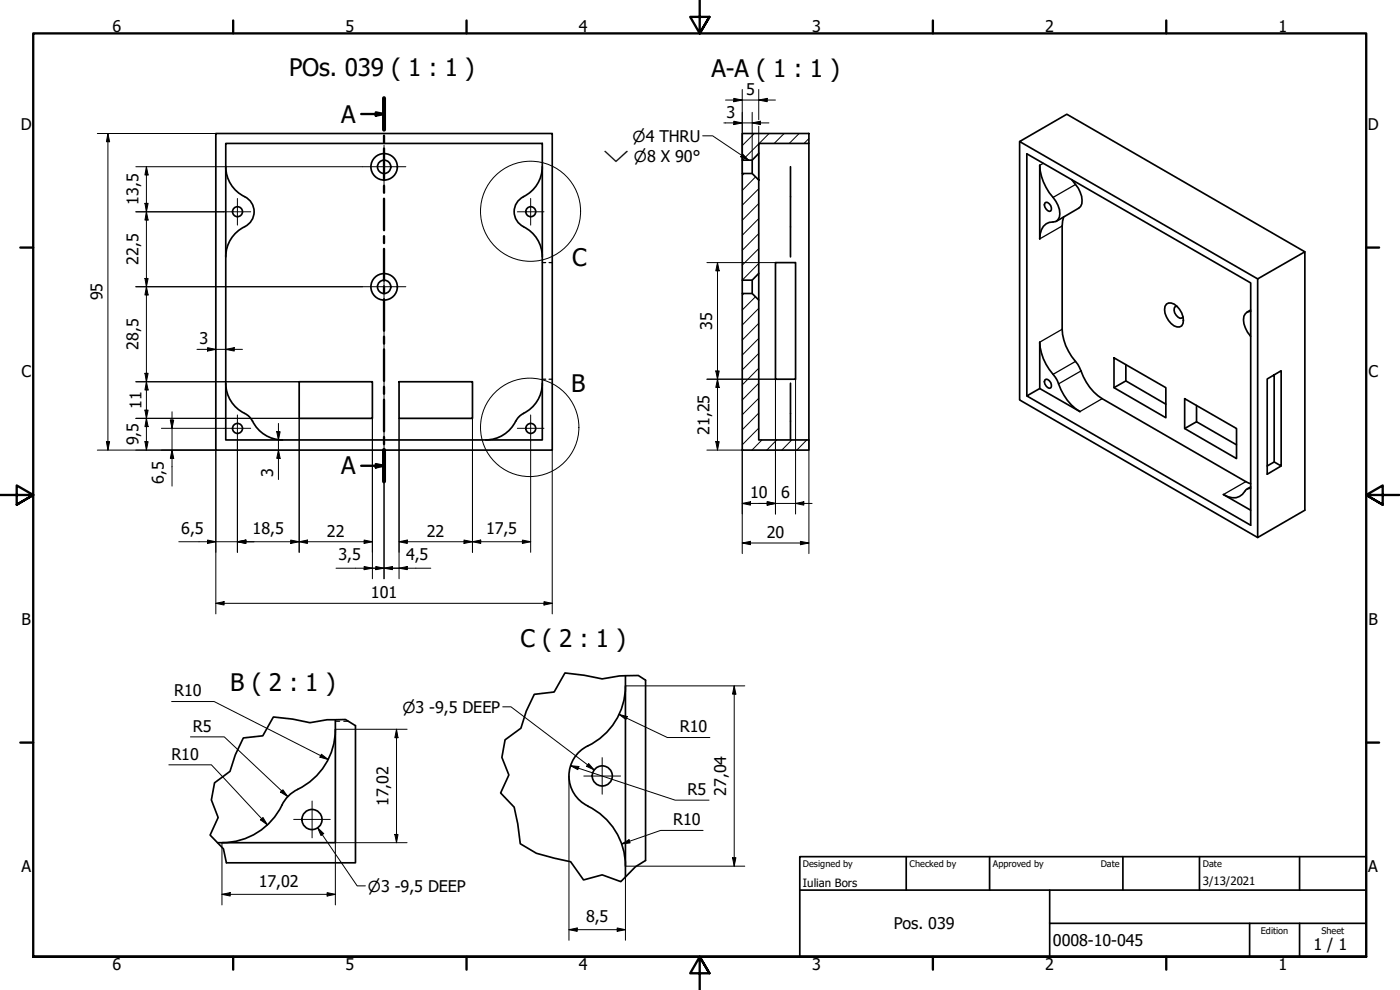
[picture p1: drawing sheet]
<svg xmlns="http://www.w3.org/2000/svg" width="420mm" height="297mm" viewBox="0 0 420 297" stroke-linecap="round" stroke-linejoin="round" font-family="sans-serif">
<!-- layer: Hatch (ISO) -->
<g fill="none" stroke="#000" stroke-width=".3">
<path d="M223.3 52.1l-.5 .5M226.4 40.1l-3.6 3.6M226.8 53.1l-4 4M227.7 56.6l-4.9 5M227.7 43.2l-4.9 4.9M230.8 40.1l-3 2.9M235.3 40.1l-3 2.9M239.8 40.1l-2.9 2.9M242.8 41.6l-1.5 1.4M227.7 79l-4.9 5.1M227.7 74.6l-4.9 5M227.7 70.1l-4.9 5"/>
<path d="M227.7 65.6l-4.9 5M227.7 61.1l-4.9 5M223.3 88.1l-.5 .5M226.8 89l-4 4M227.7 97l-4.9 5M227.7 92.5l-4.9 5M227.7 119.5l-4.9 4.9M227.7 115l-4.9 5M227.7 110.5l-4.9 5M227.7 106l-4.9 5M227.7 101.5l-4.9 5M227.7 128.4l-4.9 5.1"/>
<path d="M227.7 123.9l-4.9 5.1M228.7 132l-3 3.1M233.1 132l-3 3.1M237.6 132l-3 3.1M242.1 132l-3 3.1"/>
</g>
<!-- layer: Hidden (ISO) -->
<path d="M162.8 78.8h1M164.8 78.8h.9M162.8 113.8h1M164.8 113.8h.9M100.6 216.4h1.3M103.2 216.4h1.3" fill="none" stroke="#000" stroke-width=".38"/>
<!-- layer: Visible (ISO) -->
<g fill="none" stroke="#000" stroke-width=".51">
<path d="M64.8 40.1h100.9v95h-100.9zM67.8 43h95v89h-95zM67.8 50a10 10 0 0 0 5.6 9M73.4 59a5 5 0 0 1 2.9 4.5 5 5 0 0 1-2.9 4.5M157.1 59a5 5 0 0 0-2.8 4.5 5 5 0 0 0 2.8 4.5M162.8 50a10 10 0 0 1-5.7 9M222.8 40.1h20v2.9h-15.1v3l-2 2.1h-2.9zM222.8 48.1v4M225.7 48.1v4M227.7 46v8l-2-1.9h-2.9v32h2.9l2-2.1v-28M237.2 50v27.1M242.8 43v89"/>
<path d="M306 42.5l14.2-8.2 71.4 41.3-14.2 8.1zM306 42.5v77.5l71.4 41.3M312 49.6a15.6 15.6 0 0 0 4 9.6 5.9 5.9 0 0 1 1.5 6.8l-.6 .5a4.2 4.2 0 0 0-4.4 2.4l-.5 2.8zM321.6 53.9a10 10 0 0 1 3.1 6.2v1l-.4 .9-.6 .5-6.7 3.9M73.4 68a10 10 0 0 0-5.6 9M157.1 68a10 10 0 0 1 5.7 9M232.7 78.8h6.1v35h-6.1zM313.6 60.9l.3-.2a1.83 1.83 0 0 1 1.4 2.6 1.65 1.65 0 0 1-1.9-1.8zM319.2 65.1l-.4 2.7v31a16.4 16.4 0 0 0 4.7 10.5l.5 1a17.7 17.7 0 0 0 6.8 9.3l43.1 24.9 1.4 .6M391.6 75.6v77.5l-14.2 8.2v-77.6M222.8 88.1h2.9l2 1.9v42h15.1v3.1h-20zM222.8 84.1v4"/>
<path d="M225.7 84.1v4M227.7 82v8M350.1 91.2a2.4 2.4 0 0 1 3.2 .7 4.9 4.9 0 0 1 1.3 5.9 2.4 2.4 0 0 1-3.1-.7 5.9 5.9 0 0 1-1.9-5.2zM353.2 91.9l-.5 .1a2.33 2.33 0 0 0 2 3.4l.3-.3M375.3 93.4a2.13 2.13 0 0 0-2.1 2.5 8 8 0 0 0 2.1 5M375.3 93l-1 .6M67.8 115a10.6 10.6 0 0 0 6.6 9.6l.4 .4a17.7 17.7 0 0 0 5.1 5.7l2.8 1.1 2.1 .2M89.8 114.5h22v11h-22zM119.8 114.5h22v11h-22zM162.8 115a10.3 10.3 0 0 1-6.2 9.3l-.8 .7a17.7 17.7 0 0 1-5.1 5.7l-2.9 1.1-2 .2M237.2 115v17M312 102.7a16.4 16.4 0 0 0 4.7 10.5l.6 1a16.8 16.8 0 0 0 6.8 9.3l-12.1-6.9z"/>
<path d="M312 116.6l-3.8 2.2 67.1 38.8v-72.7l-67.1-38.7v72.6M313.6 114l.3-.2a1.83 1.83 0 0 1 1.4 2.6 1.65 1.65 0 0 1-1.9-1.9zM334.3 107.4l15.6 8.9v9l-15.6-9zM334.3 116.3l3.6-2 12 7M337.9 109.4v4.9M355.5 119.6l15.6 9v9l-15.6-9zM382.4 112.4v26.2l2.1 1.2v-28.6l-4.2 2.5v28.6l4.2-2.5M355.5 128.6l3.6-2.1 12 7M359.1 121.7v4.8M382.4 138.6l-2.1 1.2M375.3 146.5a1.89 1.89 0 0 0-1.7 .9 3.9 3.9 0 0 1-5.1 1.6l-1.3-.6 8.1 4.7M375.3 146.1l-1 .6"/>
<path d="M100.6 215.9v36.9h-35.3M100.6 218.8a20 20 0 0 1-11.3 18M106.7 217.7v41.2h-38.8M187.7 202.7v60.4M187.7 205.8a20.2 20.2 0 0 1-12.2 18.5 10 10 0 0 0 .9 17.5M193.7 204.1v54.1M89.3 236.9a10 10 0 0 0-4.7 4.7M84.6 241.5a20 20 0 0 1-18 11.3M176.4 241.9a20 20 0 0 1 11.3 18"/>
<circle cx="115.3" cy="50.1" r="4"/>
<circle cx="115.3" cy="50.1" r="2"/>
<circle cx="71.3" cy="63.5" r="1.49"/>
<circle cx="159.3" cy="63.5" r="1.49"/>
<circle cx="115.3" cy="86.1" r="4"/>
<circle cx="115.3" cy="86.1" r="2"/>
<circle cx="71.3" cy="128.5" r="1.49"/>
<circle cx="159.3" cy="128.5" r="1.49"/>
<circle cx="180.8" cy="232.8" r="3"/>
<circle cx="93.6" cy="245.9" r="3"/>
</g>
<!-- layer: Visible Narrow (ISO) -->
<path d="M313.1 49l-1.1 .6M322.8 55.4l-6.8 3.8M318.8 67.8l-6.8 3.9M318.8 98.8l-6.8 3.9M375.3 93.3l-.1 .1M322.8 108.4l-6.8 3.9M324.4 111.3l-6.7 3.9M330.8 119.6l-6.7 3.9M373.9 144.5l-6.7 3.9M375.3 146.4l-.1 .1" fill="none" stroke="#000" stroke-width=".38"/>
<!-- layer: Break Line (ISO) -->
<path d="M106.7 217.7l-3-1.8h-5.5l-5.2 .9-5.2-1-5.8-.7-3.1 5.7-5.9 .6-2.4 5.1-1.6 4.9-4.6 3.5-1 5.1 2.1 5.3-2.4 5.3 4 4.1 .8 4.2M193.7 204.1l-2.1-1.4-5.7 .1-5.2 .9-5.3-1.1-5.9-.7-3.2 5.7-6 .7-2.4 5.1-1.6 5.1-4.7 3.5-1 5.3 2.1 5.2-2.5 5.4 4.1 4.3 1.1 5 .7 6 4.9 2.8 10.3 2.6 3.8 5.4 5.6-1.5 5.6 2 4.4-4.4 3-1.9" fill="none" stroke="#000" stroke-width=".51"/>
<!-- layer: Section Line (ISO) -->
<g fill="none" stroke="#000" stroke-width=".7">
<path d="M108.4 34.2h6.9M112.8 33.7l2.5 .5-2.5 .5zM115.3 29.4v9.5M115.3 40.7v2.1M115.3 44.6v9.4M115.3 55.7v2.1M115.3 59.6v9.5M115.3 70.9v2M115.3 74.7v9.5M115.3 85.9v2.1M115.3 89.8v9.4M115.3 101v2.1"/>
<path d="M115.3 104.8v9.5M115.3 116.1v2.1M115.3 119.9v9.5M108.4 139.7h6.9M112.8 139.2l2.5 .5-2.5 .6zM115.3 131.1v2.2M115.3 135v9.4"/>
</g>
<path d="M115.3 29.4v9.5M115.3 135v9.4" fill="none" stroke="#000" stroke-width="1.2"/>
<g fill="#000">
<path d="M112.8 33.7l2.5 .5-2.5 .5z" fill-rule="evenodd"/>
<path d="M112.8 139.2l2.5 .5-2.5 .6z" fill-rule="evenodd"/>
</g>
<!-- layer: Detail Boundary (ISO) -->
<g fill="none" stroke="#000" stroke-width=".3">
<circle cx="159.2" cy="63.4" r="15"/>
<circle cx="159" cy="128.2" r="14.8"/>
</g>
<!-- layer: Border (ISO) -->
<g fill="none" stroke="#000" stroke-width=".7">
<path d="M70 6.1v3.9M140 6.1v3.9M210 0v10l-2.9-4.9h5.8l-2.9 4.9 2.9-4.9M280 6.1v3.9M350 6.1v3.9M6.1 74.3h3.9M410 74.3h3.9M0 148.5h10l-5-2.8v5.7l5-2.9-5 2.9M420 148.5h-10l5-2.8v5.7l-5-2.9 5 2.9M6.1 222.8h3.9M410 222.8h3.9M10 287.1v-277.1h400v277.1h-400h400"/>
<path d="M70 287.1v3.8M140 287.1v3.8M212.9 292l-2.9-4.9 2.9 4.9h-5.8l2.9-4.9v9.9M280 287.1v3.8M350 287.1v3.8"/>
</g>
<!-- layer: Title (ISO) -->
<path d="M240 257h170v30.1h-170zM272 257v10.1M297 257v10.1M337 257v10.1M360 257v10.1M390 257v10.1M240 267.1h170M315 277h95M315 267.1v20M375 277v10.1M390 277v10.1" fill="none" stroke="#000" stroke-width=".51"/>
<!-- layer: Center Mark (ISO) -->
<g fill="none" stroke="#000" stroke-width=".3">
<path d="M71.2 59.5v8M108.8 50h13M115.3 43.5v13M159.3 59.5v8M67.2 63.5h8M115.3 79.6v12.9M155.3 63.5h8M108.8 86h13M67.2 128.5h8M71.2 124.5v8M155.3 128.5h8M159.3 124.5v8"/>
<path d="M175.2 232.8h11M180.7 227.3v11M88.1 245.9h11M93.7 240.3v11.1"/>
</g>
<!-- layer: Dimension (ISO) -->
<g fill="none" stroke="#000" stroke-width=".3">
<path d="M217.2 36.9h13.6M217.7 30h15M220.2 36.4l2.6 .5-2.6 .5zM220.2 29.5l2.6 .5-2.6 .5zM222.8 26.8v25.3M225.7 36.9l2.5-.5v1zM225.7 33.7v14.4M227.7 30l2.6-.5v1zM227.7 26.8v9.1M227.7 37.9v16.1M29.2 40.1h35.6M32.4 40.1l.5 2.4h-1z"/>
<path d="M32.4 40.1v95M40.8 50h68M43.9 50l.5 2.5h-.9zM43.9 50v85.1M40.8 63.5h26.4M43.5 61h.9l-.5 2.5zM43.9 63.5l.5 2.5h-.9zM212.2 78.8h20.5M215.3 78.8l.5 2.5h-1zM215.3 78.8v56.3M40.8 86h68M43.5 83.6h.9l-.5 2.4z"/>
<path d="M43.9 86l.5 2.5h-.9zM115.3 92.5v81.2M40.8 114.5h49M43.5 112h.9l-.5 2.5zM43.9 114.5l.5 2.5h-.9zM59.1 104.8h13.7M62.3 104.3l2.5 .5-2.5 .5zM67.8 104.8l2.5-.5v1zM212.2 113.8h20.5v40.4M214.8 111.3h1l-.5 2.5zM215.3 113.8l.5 2.5h-1zM238.8 113.8v40.4"/>
<path d="M29.2 135.1h35.6v49.1M31.9 132.5h1l-.5 2.6zM40.8 125.5h30.4M43.5 132.5h.9l-.5 2.6zM43.5 123h.9l-.5 2.5zM43.9 125.5l.5 2.5h-.9zM48.5 128.5h18.7M51.1 126h1l-.5 2.5zM51.6 135.1l.5 2.4h-1zM51.6 123.6v22.2M71.2 132.5v33.2M71.4 125.5h18.4v40.2"/>
<path d="M83.1 129.5h1l-.5 2.5zM83.6 135.1l.5 2.4h-1zM83.6 127v16.9M111.8 125.5v48.2M119.8 125.5v48.2M141.8 125.5v40.2M159.3 132.5v33.2M165.7 135.1v49.1M212.2 135.1h10.6v31M214.8 132.5h1l-.5 2.6zM242.8 132v34.1M222.8 151.1l2.4-.6v1.1z"/>
<path d="M222.8 151.1h20.9M230.3 150.5l2.4 .6-2.4 .5zM238.8 151.1l2.4-.6v1.1zM53.7 162.5h58.1M62.3 162l2.5 .5-2.5 .6zM71.2 162.5l2.6-.5v1.1zM87.2 162l2.6 .5-2.6 .6zM89.8 162.5l2.5-.5v1.1zM100.8 170.5h28.5M109.3 162l2.5 .5-2.5 .6zM109.3 170l2.5 .5-2.5 .4zM112.8 170l2.5 .5-2.5 .4z"/>
<path d="M115.3 170.5l2.5-.5v.9zM119.8 162.5l2.4-.5v1.1zM119.8 170.5l2.4-.5v.9zM119.8 162.5h39.5M139.3 162l2.5 .5-2.5 .6zM141.8 162.5l2.5-.5v1.1zM156.8 162l2.5 .5-2.5 .6zM222.8 162.9l2.4-.5v1zM222.8 162.9h20M240.2 162.4l2.6 .5-2.6 .5zM64.8 181l2.4-.5v1zM64.8 181h100.9"/>
<path d="M163.3 180.5l2.4 .5-2.4 .5zM51.5 210.5h12.8l34.2 17.4M100.6 218.8h21.6M119 218.8l.4 2.5h-.9zM119 218.8v34M185.8 214.4l2.5 .6-.5 .9zM185.8 214.4l14.5 6.9h12.7M187.7 205.8h35.8M220.3 205.8l.6 2.5h-1.1zM220.3 205.8v54.1M50.7 229.5h12.7l16.9 18M57.1 221.1h10.2l19.1 17.9"/>
<path d="M84.2 237.7l.7-.7 1.5 2zM96.5 226.3l2 1.6-2.5-.7zM170.8 232.8v49.3M171.2 229.7l2.5 .3-.3 .9zM171.2 229.7l31.4 10.4h10.2M66.6 252.8v18.7M78.2 246l.7-.7 1.4 2.2zM118.5 250.4h.9l-.4 2.4zM122.2 252.8h-21.6v18.7M186.6 253.2l2.2-1.2 .3 .9zM187.7 259.9h35.8M211 249.2h-12.8l-11.6 4"/>
<path d="M219.8 257.4h1.1l-.6 2.5zM66.6 268.3l2.5-.5v1zM66.6 268.3h34M98.2 267.8l2.4 .5-2.4 .5zM170.8 278.9l2.4-.5v1zM170.8 278.9h16.9M185.2 278.4l2.5 .5-2.5 .5zM187.7 263.1v19"/>
</g>
<g fill="#000">
<path d="M220.2 36.4l2.6 .5-2.6 .5z" fill-rule="evenodd"/>
<path d="M220.2 29.5l2.6 .5-2.6 .5z" fill-rule="evenodd"/>
<path d="M225.7 36.9l2.5-.5v1z" fill-rule="evenodd"/>
<path d="M227.7 30l2.6-.5v1z" fill-rule="evenodd"/>
<path d="M32.4 40.1l.5 2.4h-1z" fill-rule="evenodd"/>
<path d="M43.9 50l.5 2.5h-.9z" fill-rule="evenodd"/>
<path d="M43.5 61h.9l-.5 2.5z" fill-rule="evenodd"/>
<path d="M43.9 63.5l.5 2.5h-.9z" fill-rule="evenodd"/>
<path d="M43.5 83.6h.9l-.5 2.4z" fill-rule="evenodd"/>
<path d="M43.9 86l.5 2.5h-.9z" fill-rule="evenodd"/>
<path d="M215.3 78.8l.5 2.5h-1z" fill-rule="evenodd"/>
<path d="M43.5 112h.9l-.5 2.5z" fill-rule="evenodd"/>
<path d="M43.9 114.5l.5 2.5h-.9z" fill-rule="evenodd"/>
<path d="M62.3 104.3l2.5 .5-2.5 .5z" fill-rule="evenodd"/>
<path d="M67.8 104.8l2.5-.5v1z" fill-rule="evenodd"/>
<path d="M214.8 111.3h1l-.5 2.5z" fill-rule="evenodd"/>
<path d="M215.3 113.8l.5 2.5h-1z" fill-rule="evenodd"/>
<path d="M31.9 132.5h1l-.5 2.6z" fill-rule="evenodd"/>
<path d="M43.5 132.5h.9l-.5 2.6z" fill-rule="evenodd"/>
<path d="M43.5 123h.9l-.5 2.5z" fill-rule="evenodd"/>
<path d="M43.9 125.5l.5 2.5h-.9z" fill-rule="evenodd"/>
<path d="M51.1 126h1l-.5 2.5z" fill-rule="evenodd"/>
<path d="M51.6 135.1l.5 2.4h-1z" fill-rule="evenodd"/>
<path d="M83.1 129.5h1l-.5 2.5z" fill-rule="evenodd"/>
<path d="M83.6 135.1l.5 2.4h-1z" fill-rule="evenodd"/>
<path d="M214.8 132.5h1l-.5 2.6z" fill-rule="evenodd"/>
<path d="M222.8 151.1l2.4-.6v1.1z" fill-rule="evenodd"/>
<path d="M230.3 150.5l2.4 .6-2.4 .5z" fill-rule="evenodd"/>
<path d="M230.3 150.5l2.4 .6-2.4 .5z" fill-rule="evenodd"/>
<path d="M238.8 151.1l2.4-.6v1.1z" fill-rule="evenodd"/>
<path d="M62.3 162l2.5 .5-2.5 .6z" fill-rule="evenodd"/>
<path d="M71.2 162.5l2.6-.5v1.1z" fill-rule="evenodd"/>
<path d="M71.2 162.5l2.6-.5v1.1z" fill-rule="evenodd"/>
<path d="M87.2 162l2.6 .5-2.6 .6z" fill-rule="evenodd"/>
<path d="M89.8 162.5l2.5-.5v1.1z" fill-rule="evenodd"/>
<path d="M109.3 162l2.5 .5-2.5 .6z" fill-rule="evenodd"/>
<path d="M109.3 170l2.5 .5-2.5 .4z" fill-rule="evenodd"/>
<path d="M112.8 170l2.5 .5-2.5 .4z" fill-rule="evenodd"/>
<path d="M115.3 170.5l2.5-.5v.9z" fill-rule="evenodd"/>
<path d="M119.8 162.5l2.4-.5v1.1z" fill-rule="evenodd"/>
<path d="M119.8 170.5l2.4-.5v.9z" fill-rule="evenodd"/>
<path d="M139.3 162l2.5 .5-2.5 .6z" fill-rule="evenodd"/>
<path d="M141.8 162.5l2.5-.5v1.1z" fill-rule="evenodd"/>
<path d="M156.8 162l2.5 .5-2.5 .6z" fill-rule="evenodd"/>
<path d="M222.8 162.9l2.4-.5v1z" fill-rule="evenodd"/>
<path d="M240.2 162.4l2.6 .5-2.6 .5z" fill-rule="evenodd"/>
<path d="M64.8 181l2.4-.5v1z" fill-rule="evenodd"/>
<path d="M163.3 180.5l2.4 .5-2.4 .5z" fill-rule="evenodd"/>
<path d="M185.8 214.4l2.5 .6-.5 .9z" fill-rule="evenodd"/>
<path d="M220.3 205.8l.6 2.5h-1.1z" fill-rule="evenodd"/>
<path d="M84.2 237.7l.7-.7 1.5 2z" fill-rule="evenodd"/>
<path d="M96.5 226.3l2 1.6-2.5-.7z" fill-rule="evenodd"/>
<path d="M119 218.8l.4 2.5h-.9z" fill-rule="evenodd"/>
<path d="M171.2 229.7l2.5 .3-.3 .9z" fill-rule="evenodd"/>
<path d="M78.2 246l.7-.7 1.4 2.2z" fill-rule="evenodd"/>
<path d="M118.5 250.4h.9l-.4 2.4z" fill-rule="evenodd"/>
<path d="M186.6 253.2l2.2-1.2 .3 .9z" fill-rule="evenodd"/>
<path d="M219.8 257.4h1.1l-.6 2.5z" fill-rule="evenodd"/>
<path d="M66.6 268.3l2.5-.5v1z" fill-rule="evenodd"/>
<path d="M98.2 267.8l2.4 .5-2.4 .5z" fill-rule="evenodd"/>
<path d="M170.8 278.9l2.4-.5v1z" fill-rule="evenodd"/>
<path d="M185.2 278.4l2.5 .5-2.5 .5z" fill-rule="evenodd"/>
</g>
<!-- layer: Symbol (ISO) -->
<path d="M210.9 40.8h3l10.8 7.3M222.9 46.2l1.8 1.9-2.4-1.1zM150.9 212.1h2.5l24.9 18.9M176.7 229.1l1.6 1.9-2.3-1.1zM95.3 248.3l1.9 1.8-.9 .6zM95.3 248.3l11.9 17.5h2.5" fill="none" stroke="#000" stroke-width=".3"/>
<g fill="#000">
<path d="M222.9 46.2l1.8 1.9-2.4-1.1z" fill-rule="evenodd"/>
<path d="M176.7 229.1l1.6 1.9-2.3-1.1z" fill-rule="evenodd"/>
<path d="M95.3 248.3l1.9 1.8-.9 .6z" fill-rule="evenodd"/>
</g>
<g font-size="7.2">
<text x="86.7" y="22.8">POs. 039 ( 1 : 1 )</text>
<text x="213.5" y="23.2">A-A ( 1 : 1 )</text>
<text x="102.4" y="36.8">A</text>
<text x="171.7" y="79.7">C</text>
<text x="171.4" y="117.5">B</text>
<text x="102.4" y="142.4">A</text>
<text x="156.2" y="194">C ( 2 : 1 )</text>
<text x="69.1" y="207.2">B ( 2 : 1 )</text>
</g>
<g font-size="4.8">
<text x="33.7" y="9.6">6</text>
<text x="103.7" y="9.6">5</text>
<text x="173.7" y="9.6">4</text>
<text x="243.7" y="9.6">3</text>
<text x="313.7" y="9.6">2</text>
<text x="383.7" y="9.6">1</text>
<text x="223.9" y="28.4">5</text>
<text x="218" y="35.3">3</text>
<text x="6.2" y="38.9">D</text>
<text x="410.5" y="38.9">D</text>
<text x="41.6" y="61.5" transform="rotate(-90 41.6 61.5)">13,5</text>
<text x="41.6" y="79.4" transform="rotate(-90 41.6 79.4)">22,5</text>
<text x="30.8" y="90.2" transform="rotate(-90 30.8 90.2)">95</text>
<text x="213.7" y="98.9" transform="rotate(-90 213.7 98.9)">35</text>
<text x="41.6" y="105" transform="rotate(-90 41.6 105)">28,5</text>
<text x="59.9" y="103.2">3</text>
<text x="6.4" y="113.1">C</text>
<text x="410.7" y="113.1">C</text>
<text x="42.4" y="122.7" transform="rotate(-90 42.4 122.7)">11</text>
<text x="213" y="130.4" transform="rotate(-90 213 130.4)">21,25</text>
<text x="41.6" y="133.7" transform="rotate(-90 41.6 133.7)">9,5</text>
<text x="82" y="143.1" transform="rotate(-90 82 143.1)">3</text>
<text x="49.2" y="145.1" transform="rotate(-90 49.2 145.1)">6,5</text>
<text x="225.1" y="149.5">10</text>
<text x="234.4" y="149.5">6</text>
<text x="54.4" y="160.1">6,5</text>
<text x="75.8" y="160.1">18,5</text>
<text x="98.1" y="161">22</text>
<text x="128.1" y="161">22</text>
<text x="145.9" y="160.1">17,5</text>
<text x="230.1" y="161.3">20</text>
<text x="101.6" y="168.1">3,5</text>
<text x="121.9" y="168.1">4,5</text>
<text x="111.3" y="179.4">101</text>
<text x="6.4" y="187.4">B</text>
<text x="410.7" y="187.4">B</text>
<text x="52.3" y="208.9">R10</text>
<text x="57.9" y="219.5">R5</text>
<text x="204" y="219.7">R10</text>
<text x="51.4" y="227.9">R10</text>
<text x="206.4" y="238.5">R5</text>
<text x="217.9" y="238.8" transform="rotate(-90 217.9 238.8)">27,04</text>
<text x="116.6" y="241.9" transform="rotate(-90 116.6 241.9)">17,02</text>
<text x="202" y="247.6">R10</text>
<text x="6.4" y="261.7">A</text>
<text x="410.7" y="261.7">A</text>
<text x="77.7" y="266">17,02</text>
<text x="175.9" y="276.5">8,5</text>
<text x="268.2" y="278.8">Pos. 039</text>
<text x="316" y="283.8">0008-10-045</text>
<text x="394.2" y="285">1 / 1</text>
<text x="33.7" y="290.9">6</text>
<text x="103.7" y="290.9">5</text>
<text x="173.7" y="290.9">4</text>
<text x="243.7" y="290.9">3</text>
<text x="313.7" y="290.9">2</text>
<text x="383.7" y="290.9">1</text>
</g>
<g font-size="4.6">
<text x="189.9" y="42.5">⌀4 THRU</text>
<text x="181.2" y="48.6">⌵ ⌀8 X 90°</text>
<text x="120.8" y="213.8">⌀3 -9,5 DEEP</text>
<text x="110.4" y="267.5">⌀3 -9,5 DEEP</text>
</g>
<g font-size="3.4">
<text x="241" y="266">Iulian Bors</text>
<text x="361" y="265.5">3/13/2021</text>
</g>
<g font-size="2.7">
<text x="241" y="260.1">Designed by</text>
<text x="273" y="260.1">Checked by</text>
<text x="298" y="260.1">Approved by</text>
<text x="330.3" y="260">Date</text>
<text x="361" y="260">Date</text>
<text x="378.4" y="280.1">Edition</text>
<text x="396.6" y="280.1">Sheet</text>
</g>
</svg>
